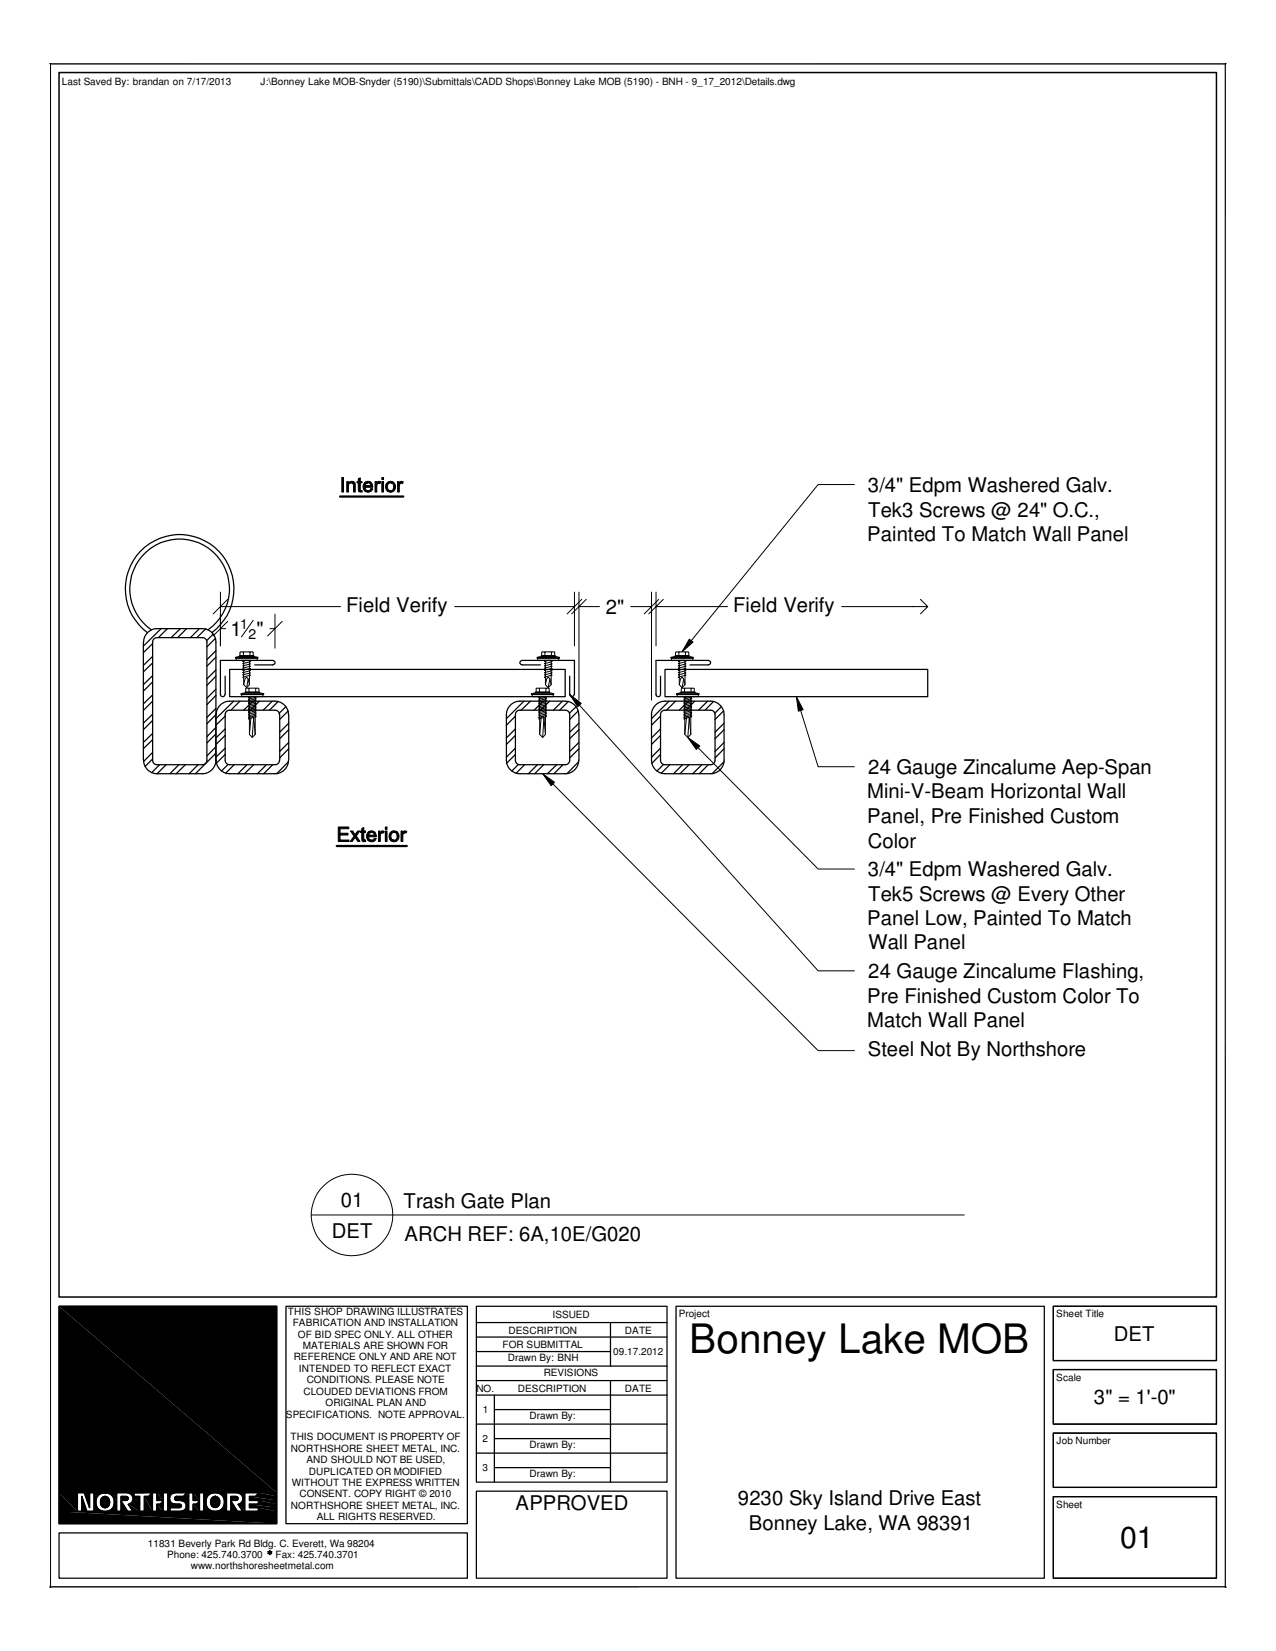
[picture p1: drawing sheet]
<svg xmlns="http://www.w3.org/2000/svg" width="216mm" height="279mm" viewBox="0 0 216 279" stroke-linecap="round" stroke-linejoin="round" font-family="sans-serif">
<g fill="none" stroke="#000" stroke-width=".17">
<path d="M37.3 100.2v9.1M37.3 102.7h20.3M38.5 101.4l-2.4 2.5M76.9 102.7h20.3M89.9 117.4h3.8v.2h-3.8zM90 117.6v.3h3.6v-.3M90.6 117.1h2.4v.1h-2.4zM90.7 117.2l-.8 .2M90.8 116.5h2M90.8 116.5l-.1 .6M91.2 116.5h.1M91.3 117.9h1v6.4l-.5 .5-.5-.5z"/>
<path d="M91.3 116.5v.6M91.8 117.9l-.7 .2h.2M92.3 117.9l.2 .1-1.4 .3 .2 .1M92.3 118.2h.2l-1.4 .4h.2M92.3 118.4l.2 .1-1.4 .3 .2 .1M92.3 118.7h.2l-1.4 .4h.2M92.3 119h.2l-1.4 .3 .2 .1M92.3 119.2l.2 .1-1.4 .3h.2M92.3 119.5h.2l-1.4 .3 .2 .1M92.3 119.7l.2 .1-1.4 .3h.2M92.3 120h.2l-1.4 .4h.2M92.3 116.5h.1"/>
<path d="M92.4 116.5v.6M92.5 116.5h-.1M92.8 116.5h.1M92.9 117.2l.8 .2M92.9 116.5v.6M97.2 100.2v9.1M98.4 101.4l-2.4 2.5M114.5 117.4h3.8v.2h-3.8zM114.6 117.6v.3h3.6v-.3M115.2 117.1h2.4v.1h-2.4zM115.2 117.2l-.7 .2M115.3 116.5v.6"/>
<path d="M115.4 116.5h2M115.4 116.5h-.1M115.7 116.5h.1M115.8 116.5v.6M115.9 117.9h1v6.4l-.5 .5-.5-.5zM115.9 116.5h.1M116.4 117.9l-.7 .2h.2M116.8 116.5h.1M116.9 117.9l.2 .1-1.4 .3 .2 .1M116.9 118.2h.2l-1.4 .4h.2M116.9 118.4l.2 .1-1.4 .3 .2 .1M116.9 118.7h.2l-1.4 .4h.2"/>
<path d="M116.9 119h.2l-1.4 .3 .2 .1M116.9 119.2l.2 .1-1.4 .3h.2M116.9 119.5h.2l-1.4 .3 .2 .1M116.9 119.7l.2 .1-1.4 .3h.2M116.9 120h.2l-1.4 .4h.2M116.9 116.5v.6M117 116.5h.1M117.4 116.5h.1M117.5 116.5v.6M117.5 117.2l.8 .2M91.3 124.3l.3-2.9 .2-.2 .2 .2 .3 2.9M92 121.4l-.2 3.4"/>
<path d="M92.3 120.2l.2 .1-1.4 .3 .2 .1M92.3 120.5h.2l-1.4 .4h.2M92.3 120.7l.2 .1-1.4 .4h.2M92.3 121h.2l-1.4 .4 .2 .1M92.3 121.2l.2 .1-1.4 .4h.2M115.9 124.3l.3-2.9 .2-.2 .2 .2 .3 2.9M116.6 121.4l-.2 3.4M116.9 120.2l.2 .1-1.4 .3 .2 .1M116.9 120.5h.2l-1.4 .4h.2M116.9 120.7l.2 .1-1.4 .4h.2M116.9 121h.2l-1.4 .4 .2 .1M116.9 121.2l.2 .1-1.4 .4h.2"/>
<path d="M52.7 205.6h110.5"/>
<circle cx="59.6" cy="205.6" r="6.9"/>
</g>
<g fill="none" stroke="#000" stroke-width=".21">
<path d="M24.3 108.7v20M24.3 108.7a2.28 2.28 0 0 1 2.3-2.3h7.6a2.28 2.28 0 0 1 2.3 2.3v20a2.28 2.28 0 0 1-2.3 2.2h-7.6M24.9 107.1a9.2 9.2 0 0 1-1.3-13.6 9.2 9.2 0 0 1 13.6 0 9.2 9.2 0 0 1-1.3 13.6M25.6 106.6a8.4 8.4 0 0 1-1.5-12.5 8.4 8.4 0 0 1 12.6 0 8.4 8.4 0 0 1-1.5 12.5M25.8 111.1l-1.5 1.5M25.8 114.3l-1.5 1.6M25.8 117.6l-1.5 1.5M25.8 108.9l-1.5 1.5M25.8 112.2l-1.5 1.5M25.8 115.4l-1.5 1.6M25.8 118.7l-1.5 1.5M26 108.1l.6-.2h7.6a.73 .73 0 0 1 .8 .8v20a.73 .73 0 0 1-.8 .7h-7.6a.73 .73 0 0 1-.8-.7v-20z"/>
<path d="M27.3 106.4l-3 2.9M28.3 106.4l-1.5 1.5M30.5 106.4l-1.5 1.5M31.6 106.4l-1.5 1.5M33.7 106.4l-1.5 1.5M34.8 106.4l-1.5 1.5M36.1 107.3l-1.1 1.1M36.4 108l-1.4 1.5M36.5 110.1l-1.5 1.5M36.5 113.4l-1.5 1.5M36.5 116.6l-1.5 1.6M36.5 119.9l-1.5 1.5"/>
<path d="M36.5 111.2l-1.5 1.5M36.5 114.4l-1.5 1.6M36.5 117.7l-1.5 1.6M39.5 118.7l-3 2.9M40.6 118.7l-1.5 1.5M42.8 118.7l-1.6 1.5M43.9 118.7l-1.6 1.5M46.1 118.7l-1.6 1.5M47.1 118.7l-1.5 1.5M48.4 119.6l-1.2 1.1M88.6 118.7l-2.9 2.9M89.7 118.7l-1.5 1.5"/>
<path d="M91.9 118.7l-1.5 1.5M93 118.7l-1.6 1.5M95.2 118.7l-1.6 1.5M96.2 118.7l-1.5 1.5M97.5 119.6l-1.1 1.1M110.7 119.5a2.24 2.24 0 0 1 1.8-.8h7.7a2.28 2.28 0 0 1 2.3 2.2v7.8a2.28 2.28 0 0 1-2.3 2.2h-7.7a2.28 2.28 0 0 1-2.3-2.2v-7.8l.1-.5zM113.2 118.7l-3 2.9M114.3 118.7l-1.5 1.5M116.5 118.7l-1.6 1.5M117.6 118.7l-1.6 1.5M119.7 118.7l-1.5 1.5M120.7 118.7l-1.4 1.5"/>
<path d="M122 119.6l-1.1 1.1M24.3 128.7a2.28 2.28 0 0 0 2.3 2.2M25.8 120.9l-1.5 1.5M25.8 124.1l-1.5 1.5M25.8 127.3l-1.5 1.6M25.8 121.9l-1.5 1.6M25.8 125.2l-1.5 1.5M25.8 128.4l-1.2 1.3M27 129.4l-1.3 1.4M28.1 129.4l-1.5 1.5M30.3 129.4l-1.6 1.5M31.4 129.4l-1.6 1.5"/>
<path d="M33.5 129.4l-1.5 1.5M36.5 123.1l-1.5 1.6M36.5 126.4l-1.5 1.5M36.5 120.9l-1.5 1.6M36.5 124.2l-1.5 1.5M36.5 127.5l-3.4 3.4M36.6 120.9a2.28 2.28 0 0 1 2.3-2.2h7.6a2.28 2.28 0 0 1 2.3 2.2M36.6 128.7a2.28 2.28 0 0 0 2.3 2.2h7.6a2.28 2.28 0 0 0 2.3-2.2M38.1 123.4l-1.6 1.5M38.1 126.6l-1.6 1.5M38.1 121.2l-1.6 1.5M38.1 124.5l-1.6 1.5"/>
<path d="M38.1 127.7l-1.5 1.5M38.6 129.4l-1.1 1.1M39.6 129.4l-1.4 1.5M41.8 129.4l-1.5 1.5M42.9 129.4l-1.5 1.5M45.1 129.4l-1.5 1.5M46.1 129.4l-1.5 1.5M47.3 120.9a.73 .73 0 0 0-.8-.7h-7.6a.73 .73 0 0 0-.8 .7v7.8a.73 .73 0 0 0 .8 .7h7.6a.73 .73 0 0 0 .8-.7M47.3 120.9v7.8M48.8 120.3l-1.5 1.5M48.8 128.9l-2 2M48.9 122.4l-1.6 1.5"/>
<path d="M48.9 125.6l-1.6 1.6M48.9 123.5l-1.6 1.5M48.9 126.7l-1.6 1.6M48.9 120.9v7.8M87.2 123.4l-1.5 1.5M87.2 126.6l-1.5 1.5M87.2 121.2l-1.5 1.5M87.2 124.5l-1.5 1.5M87.2 127.7l-1.5 1.5M87.4 120.4l.6-.2h7.6a.73 .73 0 0 1 .8 .7v7.8a.73 .73 0 0 1-.8 .7h-7.6a.73 .73 0 0 1-.8-.7v-7.8zM87.7 129.4l-1.1 1.1M88.8 129.4l-1.5 1.5"/>
<path d="M90.9 129.4l-1.5 1.5M92 129.4l-1.5 1.5M94.2 129.4l-1.6 1.5M95.2 129.4l-1.5 1.5M97.8 120.3l-1.4 1.5M97.9 120.9a2.28 2.28 0 0 0-2.3-2.2h-7.6a2.28 2.28 0 0 0-2.3 2.2v7.8a2.28 2.28 0 0 0 2.3 2.2h7.6a2.28 2.28 0 0 0 2.3-2.2M97.9 128.9l-2 2M98 122.4l-1.6 1.5M98 125.6l-1.6 1.6M98 123.5l-1.6 1.5M98 126.7l-1.6 1.6M98 120.9v7.8"/>
<path d="M111.8 123.4l-1.6 1.5M111.8 126.6l-1.6 1.5M111.8 121.2l-1.6 1.5M111.8 124.5l-1.6 1.5M111.8 127.7l-1.5 1.5M112 120.4l.5-.2h7.7a.73 .73 0 0 1 .8 .7v7.8a.73 .73 0 0 1-.8 .7h-7.7a.73 .73 0 0 1-.7-.7v-7.8zM112.3 129.4l-1.1 1.1M113.3 129.4l-1.4 1.5M115.5 129.4l-1.5 1.5M116.6 129.4l-1.5 1.5M118.7 129.4l-1.5 1.5M119.8 129.4l-1.5 1.5"/>
<path d="M122.4 120.3l-1.4 1.5M122.5 122.4l-1.5 1.5M122.5 125.6l-1.5 1.6M122.5 128.9l-2 2M122.5 123.5l-1.5 1.5M122.5 126.7l-1.5 1.6"/>
</g>
<g fill="#fff">
<path d="M58.2 100.5h18.1l-18.1 4.4z"/>
<path d="M58.2 104.9l18.1-4.4v4.4z"/>
</g>
<path d="M58.2 100.5h18.1v4.4h-18.1z" fill="none" stroke="#fff" stroke-width=".17"/>
<path d="M98 100.2v18.3M98 102.7h3.4M99.2 101.4l-2.5 2.5M106.7 102.7h3.5M110.2 100.2v18.3M111.5 101.4l-2.5 2.5" fill="none" stroke="#000" stroke-width=".17"/>
<g fill="#fff">
<path d="M102 100.8h4.1l-4.1 3.7z"/>
<path d="M102 104.5l4.1-3.7v3.7z"/>
</g>
<path d="M102 100.8h4.1v3.7h-4.1z" fill="none" stroke="#fff" stroke-width=".17"/>
<path d="M111 100.2v9.1M111 102.7h12.1M112.2 101.4l-2.4 2.5M142.4 102.7h14.6M155.7 101.4l1.3 1.3-1.3 1.2" fill="none" stroke="#000" stroke-width=".17"/>
<g fill="#fff">
<path d="M123.7 100.5h18.1l-18.1 4.4z"/>
<path d="M123.7 104.9l18.1-4.4v4.4z"/>
</g>
<path d="M123.7 100.5h18.1v4.4h-18.1z" fill="none" stroke="#fff" stroke-width=".17"/>
<path d="M58 80.8v2.5" fill="none" stroke="#000" stroke-width=".3"/>
<g fill="none" stroke="#000" stroke-width=".17">
<path d="M57.8 80.8h.3v2.5h-.3zM58.7 81.5h.2v.2l.2 .1-.1 .3v1.2h-.3zM58.9 81.7a.73 .73 0 0 1 1.1 0l-.9 .1zM59.4 81.7h.6l.1 1.6h-.3v-1.4zM60.6 81l.4-.1v.6h.3v.2h-.3v1.2l.1 .1-.4 .1-.1-1.4h-.2v-.2h.2zM60.7 83.1l.6-.1v.3l-.5-.1zM61.6 81.7h.7l-.4 .1-.1 .4 1.3 .1v.2h-1.3a.59 .59 0 0 0 .5 .6h-.6a1.03 1.03 0 0 1-.1-1.4zM61.7 83.1h.6l.3-.1 .1-.3h.4a.85 .85 0 0 1-1.4 .4zM61.7 81.7a.79 .79 0 0 1 .9-.2 .79 .79 0 0 1 .5 .8l-1.3-.1h1l-.1-.3-.3-.2zM63.5 81.5h.2v.2h.4l-.3 .3v1.3h-.3zM63.9 81.5h.5l-.1 .3-.6-.1zM64.6 81.5h.3v1.8h-.3z"/>
<path d="M64.6 80.8h.3v.4h-.3zM65.4 81.7a.8 .8 0 0 1 1.3 0h-.6a.69 .69 0 0 0-.6 .7 .69 .69 0 0 0 .6 .7h-.6a1.03 1.03 0 0 1-.1-1.4zM66.1 81.7h.6a.9 .9 0 0 1 0 1.3 .9 .9 0 0 1-1.2 .1h.6a.71 .71 0 0 0 .5-.7 .71 .71 0 0 0-.5-.7zM67.3 81.5h.2v.2h.4l-.3 .3v1.3h-.3zM67.7 81.5h.5l-.1 .3-.6-.1zM37.3 103.9v5.4M37.3 106.4h.9M40 111.4v.4h3.5v-.4M40.5 111h2.5v.1h-2.5zM40.6 110.4v.6M40.6 111.1l-.8 .2h3.8v.1h-3.8v-.1M40.7 110.3h2.1"/>
<path d="M40.7 110.4h-.1M40.8 117.4h3.8v.2h-3.8zM40.9 117.6v.3h3.6v-.3M41.1 110.4h.1M41.2 111.8h1v4.1l-.5 .5-.5-.5zM41.2 115.9l.2-1 .3-.3 .3 .3 .2 1M41.2 110.4v.6M41.5 117.1h2.4v.1h-2.4zM41.6 116.5v.6M41.6 117.2l-.8 .2M41.7 116.5h2M41.7 116.5h-.1"/>
<path d="M41.7 111.8l-.6 .1 .1 .1M42 114.9l-.3 1.5M42 116.5h.1M42.1 116.5v.6M42.2 117.9h1v6.4l-.5 .5-.5-.5zM42.2 111.9l.2 .1-1.3 .3 .1 .1M42.2 112.3l.2 .1-1.3 .3h.1M42.2 112.7h.2l-1.3 .4h.1M42.2 113.1h.2l-1.3 .4h.1M42.2 113.5h.2l-1.3 .3 .1 .1M42.2 113.8l.2 .1-1.3 .3 .1 .1M42.2 114.2l.2 .1-1.3 .3 .1 .1"/>
<path d="M42.2 116.5h.1M42.2 110.4h.1M42.3 110.4v.6M42.4 110.4h-.1M42.7 117.9l-.7 .2h.2M42.8 110.4h.1M42.8 110.4v.6M42.9 111.1l.7 .2M43.2 117.9l.1 .1-1.3 .3 .2 .1M43.2 118.2h.1l-1.3 .4h.2M43.2 118.4l.1 .1-1.3 .3 .2 .1M43.2 118.7h.1l-1.3 .4h.2"/>
<path d="M43.2 119h.1l-1.3 .3 .2 .1M43.2 119.2l.1 .1-1.3 .3h.2M43.2 119.5h.1l-1.3 .3 .2 .1M43.2 119.7l.1 .1-1.3 .3h.2M43.2 120h.1l-1.3 .4h.2M43.2 116.5h.1M43.3 116.5v.6M43.3 116.5h.1M43.7 116.5h.1M43.8 116.5v.6M43.9 117.2l.7 .2M45.7 106.4h.8"/>
<path d="M46.5 103.9v5.8M91 111.4v.4h3.5v-.4M91.6 111h2.4v.1h-2.4zM91.7 110.4v.6M91.7 111.1l-.8 .2h3.8v.1h-3.8v-.1M91.7 110.3h2.1M91.7 110.4h.1M92.1 110.4h.1M92.2 110.4v.6M92.3 111.8h1v4.1l-.5 .5-.5-.5zM92.3 115.9l.2-1 .3-.3 .2 .3 .3 1M92.3 110.4h-.1"/>
<path d="M92.8 111.8l-.7 .1 .2 .1M93 114.9l-.2 1.5M93.3 111.9l.1 .1-1.3 .3 .2 .1M93.3 112.3l.1 .1-1.3 .3h.2M93.3 112.7h.1l-1.3 .4h.2M93.3 113.1h.1l-1.3 .4h.2M93.3 113.5h.1l-1.3 .3 .2 .1M93.3 113.8l.1 .1-1.3 .3 .2 .1M93.3 114.2l.1 .1-1.3 .3 .2 .1M93.3 110.4v.6M93.4 110.4h-.1M93.8 110.4l.1 .6"/>
<path d="M93.9 111.1l.8 .2M113.6 111.4v.4h3.6v-.4M114.2 111h2.4v.1h-2.4zM114.3 110.4v.6M114.3 111.1l-.8 .2h3.8v.1h-3.8v-.1M114.4 110.3h2.1M114.4 110.4h-.1M114.8 110.4l.1 .6M114.9 111.8h1v4.1l-.5 .5-.5-.5zM114.9 115.9l.2-1 .3-.3 .3 .3 .2 1M114.9 110.4h.1M115.4 111.8l-.6 .1 .1 .1"/>
<path d="M115.7 114.9l-.3 1.5M115.9 111.9l.2 .1-1.3 .3 .1 .1M115.9 112.3l.2 .1-1.3 .3h.1M115.9 112.7h.2l-1.3 .4h.1M115.9 113.1h.2l-1.3 .4h.1M115.9 113.5h.2l-1.3 .3 .1 .1M115.9 113.8l.2 .1-1.3 .3 .1 .1M115.9 114.2l.2 .1-1.3 .3 .1 .1M115.9 110.4h.1M116 110.4v.6M116.5 110.4h.1M116.5 111.1l.8 .2"/>
<path d="M116.5 110.4v.6M42.2 124.3l.3-2.9 .2-.2 .2 .2 .3 2.9M42.9 121.4l-.2 3.4M43.2 120.2l.1 .1-1.3 .3 .2 .1M43.2 120.5h.1l-1.3 .4h.2M43.2 120.7l.1 .1-1.3 .4h.2M43.2 121h.1l-1.3 .4 .2 .1M43.2 121.2l.1 .1-1.3 .4h.2M57.2 140h1.8v.3h-1.5v.7h1.4v.3h-1.4v.9h1.6v.2h-1.9zM65.2 140h.3v.3h-.3zM59.3 140.6h.4l1.2 1.8h-.4zM59.9 141.5l.2 .2-.5 .7h-.3z"/>
<path d="M60.5 140.6h.4l-.6 .9-.2-.2zM61.2 140.2l.4-.2v.6h.2v.3h-.2v1.2l.1 .1h-.4l-.1-1.3h-.2v-.3h.2zM61.3 142.2h.5l.1 .2h-.5zM62.3 142.2l.9-.1 .1-.2h.4a.85 .85 0 0 1-1.4 .3zM62.3 140.8h.6l-.4 .2-.1 .4h1.3v.2h-1.3l.1 .5 .4 .1h-.6a1.09 1.09 0 0 1 0-1.4zM62.3 140.8a.81 .81 0 0 1 .9-.1 .81 .81 0 0 1 .5 .7h-1.3h1l-.2-.4-.3-.2zM64.1 140.6h.2v.3h.4l-.3 .2-.1 1.3h-.2zM64.5 140.7l.2-.1 .3 .1-.1 .3-.6-.1zM65.2 140.6h.3v1.8h-.3zM66 140.9a.8 .8 0 0 1 1.3-.1h-.6a.69 .69 0 0 0-.6 .7 .69 .69 0 0 0 .6 .7h-.6a1.1 1.1 0 0 1-.1-1.3zM66.7 140.8h.6a.92 .92 0 0 1 0 1.3 .92 .92 0 0 1-1.2 .1h.6a.71 .71 0 0 0 .5-.7 .71 .71 0 0 0-.5-.7zM67.9 140.6h.2v.3h.4l-.3 .2v1.3h-.3z"/>
<path d="M68.3 140.7l.2-.1 .3 .1-.1 .3-.6-.1z"/>
</g>
<g fill="#000">
<path d="M59.9 141.5l.2 .2-.5 .7h-.3z"/>
<path d="M58.7 81.5h.2v.2l.2 .1-.1 .3v1.2h-.3z" fill-rule="evenodd"/>
<path d="M58.9 81.7a.73 .73 0 0 1 1.1 0l-.9 .1z" fill-rule="evenodd"/>
<path d="M59.4 81.7h.6l.1 1.6h-.3v-1.4z" fill-rule="evenodd"/>
<path d="M60.6 81l.4-.1v.6h.3v.2h-.3v1.2l.1 .1-.4 .1-.1-1.4h-.2v-.2h.2z" fill-rule="evenodd"/>
<path d="M60.7 83.1l.6-.1v.3l-.5-.1z" fill-rule="evenodd"/>
<path d="M61.6 81.7h.7l-.4 .1-.1 .4 1.3 .1v.2h-1.3a.59 .59 0 0 0 .5 .6h-.6a1.03 1.03 0 0 1-.1-1.4z" fill-rule="evenodd"/>
<path d="M61.7 81.7a.79 .79 0 0 1 .9-.2 .79 .79 0 0 1 .5 .8l-1.3-.1h1l-.1-.3-.3-.2z" fill-rule="evenodd"/>
<path d="M61.7 83.1h.6l.3-.1 .1-.3h.4a.85 .85 0 0 1-1.4 .4z" fill-rule="evenodd"/>
<path d="M63.5 81.5h.2v.2h.4l-.3 .3v1.3h-.3z" fill-rule="evenodd"/>
<path d="M63.9 81.5h.5l-.1 .3-.6-.1z" fill-rule="evenodd"/>
<path d="M64.6 81.5h.3v1.8h-.3z" fill-rule="evenodd"/>
<path d="M64.6 80.8h.3v.4h-.3z" fill-rule="evenodd"/>
<path d="M65.4 81.7a.8 .8 0 0 1 1.3 0h-.6a.69 .69 0 0 0-.6 .7 .69 .69 0 0 0 .6 .7h-.6a1.03 1.03 0 0 1-.1-1.4z" fill-rule="evenodd"/>
<path d="M66.1 81.7h.6a.9 .9 0 0 1 0 1.3 .9 .9 0 0 1-1.2 .1h.6a.71 .71 0 0 0 .5-.7 .71 .71 0 0 0-.5-.7z" fill-rule="evenodd"/>
<path d="M67.3 81.5h.2v.2h.4l-.3 .3v1.3h-.3z" fill-rule="evenodd"/>
<path d="M67.7 81.5h.5l-.1 .3-.6-.1z" fill-rule="evenodd"/>
<path d="M57.2 140h1.8v.3h-1.5v.7h1.4v.3h-1.4v.9h1.6v.2h-1.9z" fill-rule="evenodd"/>
<path d="M59.3 140.6h.4l1.2 1.8h-.4z" fill-rule="evenodd"/>
<path d="M60.5 140.6h.4l-.6 .9-.2-.2z" fill-rule="evenodd"/>
<path d="M61.2 140.2l.4-.2v.6h.2v.3h-.2v1.2l.1 .1h-.4l-.1-1.3h-.2v-.3h.2z" fill-rule="evenodd"/>
<path d="M61.3 142.2h.5l.1 .2h-.5z" fill-rule="evenodd"/>
<path d="M62.3 140.8h.6l-.4 .2-.1 .4h1.3v.2h-1.3l.1 .5 .4 .1h-.6a1.09 1.09 0 0 1 0-1.4z" fill-rule="evenodd"/>
<path d="M62.3 140.8a.81 .81 0 0 1 .9-.1 .81 .81 0 0 1 .5 .7h-1.3h1l-.2-.4-.3-.2z" fill-rule="evenodd"/>
<path d="M62.3 142.2l.9-.1 .1-.2h.4a.85 .85 0 0 1-1.4 .3z" fill-rule="evenodd"/>
<path d="M64.1 140.6h.2v.3h.4l-.3 .2-.1 1.3h-.2z" fill-rule="evenodd"/>
<path d="M64.5 140.7l.2-.1 .3 .1-.1 .3-.6-.1z" fill-rule="evenodd"/>
<path d="M65.2 140.6h.3v1.8h-.3z" fill-rule="evenodd"/>
<path d="M65.2 140h.3v.3h-.3z" fill-rule="evenodd"/>
<path d="M66 140.9a.8 .8 0 0 1 1.3-.1h-.6a.69 .69 0 0 0-.6 .7 .69 .69 0 0 0 .6 .7h-.6a1.1 1.1 0 0 1-.1-1.3z" fill-rule="evenodd"/>
<path d="M66.7 140.8h.6a.92 .92 0 0 1 0 1.3 .92 .92 0 0 1-1.2 .1h.6a.71 .71 0 0 0 .5-.7 .71 .71 0 0 0-.5-.7z" fill-rule="evenodd"/>
<path d="M67.9 140.6h.2v.3h.4l-.3 .2v1.3h-.3z" fill-rule="evenodd"/>
<path d="M68.3 140.7l.2-.1 .3 .1-.1 .3-.6-.1z" fill-rule="evenodd"/>
</g>
<path d="M57.5 84h10.7M57 143.2h11.8" fill="none" stroke="#000" stroke-width=".38"/>
<path d="M38.1 114.4v3.1M38.9 113.3h56.7v4.6h-56.7zM43.1 112.5h3l.4-.2v-.3l-.4-.2h-8.8v5.7a.38 .38 0 0 0 .4 .4 .38 .38 0 0 0 .4-.4M91.4 112.5h-3.1l-.3-.2v-.3l.3-.2h8.9v5.7M96.4 114.4v3.1l.2 .4h.3l.3-.4M112.5 113.3h44.5v4.6h-44.5zM116.8 112.5h3l.4-.2v-.3l-.4-.2h-8.8v5.7a.38 .38 0 0 0 .4 .4 .38 .38 0 0 0 .4-.4v-3.1" fill="none" stroke="#000" stroke-width=".21"/>
<g fill="#fff">
<path d="M38.8 104.1h6.3l-6.3 4.6z"/>
<path d="M38.8 108.7l6.3-4.6v4.6z"/>
</g>
<path d="M38.8 104.1h6.3v4.6h-6.3z" fill="none" stroke="#fff" stroke-width=".17"/>
<g fill="none" stroke="#000" stroke-width=".17">
<path d="M8.5 10.8h198.9M8.5 10.8v128.9M8.5 10.8v257.8M8.6 10.8v257.8h-.1M107.9 10.7l-99.4 .1M157.6 10.7h49.8M207.4 10.8l-.1 257.8M207.4 10.8h-.1v257.8h.1M207.4 10.8v128.9M144.6 82h-6.2l-21.4 26.4M38.5 105.2l-2.4 2.4M42.8 105l-1.9 2.8"/>
<path d="M47.8 105.2l-2.5 2.4M96.4 117.5l1.9 1.5-.6 .6zM98 119.3l40.4 45h6.2M116.6 108.2l.7 .5-1.9 1.6zM134.7 117.9l1.2 2.2-.8 .3zM91.8 130.9l2 1.5-.5 .6zM93.6 132.7l44.8 45.1h6.2M116.4 124.8l2 1.4-.6 .6zM118.1 126.5l20.3 20.6h6.2M135.5 120.2l2.9 9.6h6.2M207.4 204.1v64.5M10 221.1h36.8v31.5h-36.8z"/>
<path d="M10 252.6h3.1v3.2h-3.1zM10 255.8h7.7zM10 255.8h36.8v2.1h-36.8zM10 255.8h7.7M13.8 253.3h.1M13.8 253.3l.9 2.5h-.9zM14.3 252.6h.9v2.5zM15.2 255.1h.1M15.9 252.6h3.8zM15.9 252.6h1.8zM15.9 252.7h1.4l-.3 .1zM15.9 252.8h1.1l-.2 .1h-.9z"/>
<path d="M15.9 252.9h.9l-.3 .3h-.6zM15.9 253.2h.6l-.2 .2h-.4zM15.9 253.4h.4v.3h-.4zM15.9 253.7h.4l-.1 .4h-.3zM15.9 254.1h.3v.2h-.3zM15.9 254.3h.3l.1 .4h-.4zM15.9 254.7h.4v.3h-.4zM15.9 255h.4l.2 .2h-.6zM15.9 255.2h.6l.3 .3h-.9zM15.9 255.5h.9l.2 .2h-1.1zM15.9 255.7h1.4zM15.9 255.7l1.5 .1z"/>
<path d="M15.9 252.6h3.8M17 253.8h1.5v.3h-1.5zM17 254.1h1.5v.2h-1.5zM17 254.3h1.5v.3h-1.5zM17 254.6h1.5l-.1 .2h-1.3zM17.1 253.6h1.3l.1 .2h-1.5zM17.1 254.8h1.3l-.2 .2h-.9zM17.3 253.4l.2-.1h.5l.2 .1zM17.3 253.4h.9l.2 .2h-1.3zM17.3 255h.9l-.2 .1h-.5zM17.5 253.3h.5zM17.5 255.1h.5z"/>
<path d="M17.7 255.1h.1zM17.8 253.2h.1M17.9 252.6l1.8 .1zM17.9 255.8h28.9zM17.9 255.8h28.9M18.1 255.8l1.6-.1zM18.2 252.7l1.5 .1zM18.2 255.7h1.5zM18.5 252.8h1.2v.1h-.9zM18.5 255.7l.3-.2h.9v.2zM18.8 252.9h.9v.3h-.7zM18.8 255.5l.2-.3h.7v.3z"/>
<path d="M19 253.2h.7v.2h-.5zM19.2 253.4h.5v.3h-.4zM19.2 255h.5v.2h-.7zM19.3 253.7h.4v.4h-.4zM19.3 254.7h.4v.3h-.5zM19.3 254.1h.4v.2h-.4zM19.3 254.3h.4v.4h-.4zM20.5 253.2l1 .1zM20.5 253.3h1l.2 .1h-1.2zM20.5 253.4h1.2v.2h-1.2zM20.5 253.6h1.2v.1h-1.2zM20.5 253.7h1.2l-.2 .2h-1z"/>
<path d="M20.5 253.9h1zM20.5 254h.1M20.5 254l1.1 1.8h-1.1zM21.5 252.6h1.1zM21.7 254.6l1.9-.1zM21.7 254.6h1.9v1.2h-1.1zM21.8 252.6h.8v.2h-.5zM22 254.5l.2-.2h1.4v.2zM22.1 252.8h.5v.1h-.3zM22.2 254.3l.2-.1h1.2v.1zM22.3 252.9h.3v.3h-.2zM22.4 253.2h.2z"/>
<path d="M22.5 253.2h1.1v.2h-1.1zM22.5 253.9h1.1v.3h-1.2zM22.5 253.4h1.1v.3h-1.1zM22.5 253.7h1.1v.2h-1.1zM24.4 253.2h1.4v2.6h-1.4zM25.7 252.6l.1 .6h-.6zM26.5 252.6h1.1v1.3h-1.1zM26.5 254.6h1.1v1.2h-1.1zM27.6 254h.1M27.6 254v.6h-.5zM28.4 252.6h1.2zM28.4 252.6h.9l-.3 .2h-.6z"/>
<path d="M28.4 252.8h.6l-.2 .2h-.4zM28.4 253h.4l-.1 .2h-.3zM28.4 253.2h.3v.3h-.3zM28.4 253.5h.3v.2h-.3zM28.4 253.7h.3v.2h-.3zM28.4 253.9h.3l.1 .3h-.4zM28.4 254.2h.4l.2 .2h-.6zM28.4 254.4h.6l.3 .1h-.9zM28.4 254.5l1.2 .1zM28.4 254.6h2.2zM28.4 254.6h2.2l.1 .1h-2.3zM28.4 254.7h2.3v.1h-2.3z"/>
<path d="M28.4 254.8h2.3v.2h-2.3zM28.4 255h2.3l-.1 .1h-2.2zM28.4 255.1h2.2zM28.4 255.1h.3v.7h-.3zM28.4 254.6h2.2M28.4 254.7h2.3M28.4 254.8h2.3M28.4 254.9h2.3M28.4 255h2.3M28.4 255.1h2.2M29.5 253.5h2.4v.2h-2.4zM29.5 253.7h2.4v.1h-2.3z"/>
<path d="M29.5 253.4h2.4M29.5 253.6h2.4M29.5 253.7h2.4M29.6 253.3l2.3-.1v.1zM29.6 253.3h2.3v.2h-2.4zM29.6 253.8h2.3v.1zM29.6 253.3h2.3M29.6 253.9h2.3M30.6 253.9l1.3 .1zM30.6 255.8l1.3-.1zM30.9 254h1v.1h-.7zM30.9 255.7l.3-.1h.7v.1z"/>
<path d="M31.2 254.1h.7v.2h-.5zM31.4 254.3h.5v.3h-.4zM31.4 255.4h.5v.2h-.7zM31.5 254.8h.2M31.5 254.9h.2M31.5 254.6h.4v.2h-.3zM31.5 255.1h.4v.3h-.5zM31.5 254.7h.2M31.6 252.6h.3v.6h-.8zM31.6 254.8h.3zM31.6 254.8h.3v.3h-.4zM32.7 252.6h1v1.3h-1z"/>
<path d="M32.7 254.6h1v1.2h-1zM33.7 254h.1M33.7 254v.6h-.4zM34.5 252.6h1.8zM34.5 252.6h1.4l-.3 .2h-1.1zM34.5 252.8h1.1l-.2 .1h-.9zM34.5 252.9h.9l-.3 .3h-.6zM34.5 253.2h.6l-.1 .2h-.5zM34.5 253.4h.5l-.1 .3h-.4zM34.5 253.7h.4l-.1 .3h-.3zM34.5 254h.3v.3h-.3zM34.5 254.3h.3l.1 .3h-.4z"/>
<path d="M34.5 254.6h.4l.1 .3h-.5zM34.5 254.9h.5l.1 .3h-.6zM34.5 255.2h.6l.3 .2h-.9zM34.5 255.4h.9l.2 .2h-1.1zM34.5 255.6h1.1l.3 .1h-1.4zM34.5 255.7l1.8 .1zM35.6 254h1.6v.3h-1.6zM35.6 254.3h1.6v.3h-1.5zM35.7 253.8h1.5v.2h-1.6zM35.7 254.6h1.5l-.2 .2h-1.2zM35.8 253.6h1.2l.2 .2h-1.5zM35.8 254.8h1.2l-.1 .2h-1z"/>
<path d="M35.9 253.4l.3-.1h.5l.2 .1zM35.9 253.4h1l.1 .2h-1.2zM35.9 255h1l-.2 .1zM36.2 253.3h.5zM36.2 255.1h.3zM36.2 255.1h.5zM36.3 253.2h.2zM36.5 252.6h1.8zM36.5 255.8l1.8-.1zM36.9 252.6h1.4v.2h-1.1zM36.9 255.7l.3-.1h1.1v.1zM37.2 252.8h1.1v.1h-.9z"/>
<path d="M37.2 255.6l.2-.2h.9v.2zM37.4 252.9h.9v.3h-.6zM37.4 255.4l.3-.2h.6v.2zM37.7 253.2h.6v.2h-.5zM37.8 253.4h.5v.3h-.4zM37.8 254.9h.5v.3h-.6zM37.9 253.7h.4v.3h-.3zM37.9 254.6h.4v.3h-.5zM38 254h.3v.3h-.3zM38 254.3h.3v.3h-.4zM39.1 253.2l1 .1zM39.1 253.3h1l.2 .1h-1.2z"/>
<path d="M39.1 253.4h1.2v.2h-1.2zM39.1 253.6h1.2v.1h-1.2zM39.1 253.7h1.2l-.2 .2h-1zM39.1 253.9h1zM39.1 254h.1M39.1 254l1.1 1.8h-1.1zM40.1 252.6h1.3zM40.3 254.6l1.1-.1zM40.3 254.6h1.1v1.2h-.3zM40.4 252.6h1v.2h-.8zM40.6 254.5l.2-.2h.6v.2zM40.6 252.8h.8v.1h-.5z"/>
<path d="M40.8 254.3l.2-.1h.4v.1zM40.9 252.9h.5v.3h-.4zM41 253.2h.4v.2h-.3zM41.1 253.9h.3v.3h-.4zM41.1 253.4h.3v.3h-.3zM41.1 253.7h.3v.2h-.3zM42.2 253.2h4.6v.7h-4.6zM42.2 254.6h4.6v.5h-4.6zM43.7 253.9h3.1v.7h-3.1zM43.7 255.1h3.1v.7h-3.1zM43.8 252.6h3v.6h-3.5zM8.5 268.6v-.1h198.9v.1"/>
<path d="M8.5 268.6h198.9M8.5 268.6h99.4M45.3 262.9l.4-.1-.3 .2zM45.3 262.6l.4 .1zM45.6 262.8l.2-.2h.2l-.3 .2h.3l-.1 .2zM45.6 262.4h.1v.3zM45.6 262.8l.1 .3h-.1z"/>
</g>
<g fill="#000">
<path d="M96.4 117.5l1.9 1.5-.6 .6zM116.6 108.2l.7 .5-1.9 1.6zM91.8 130.9l2 1.5-.5 .6zM116.4 124.8l2 1.4-.6 .6zM134.7 117.9l1.2 2.2-.8 .3zM10 221.1l36.8 31.5h-36.8zM10 252.6l3.1 3.2h-3.1zM10 255.8l36.8 2.1h-36.8zM10 252.6h3.1v3.2zM13.8 253.3l.9 2.5h-.9zM13.8 253.3l.9 2.5zM14.3 252.6l.9 2.5z"/>
<path d="M14.3 252.6h.9v2.5zM15.9 252.6l1.4 .1zM15.9 252.7l1.1 .1zM15.9 252.8l.9 .1h-.9zM15.9 252.9l.6 .3h-.6zM15.9 253.2l.4 .2h-.4zM15.9 253.4l.4 .3h-.4zM15.9 253.7l.3 .4h-.3zM15.9 254.1l.3 .2h-.3zM15.9 254.3l.4 .4h-.4zM15.9 254.7l.4 .3h-.4zM15.9 255l.6 .2h-.6z"/>
<path d="M15.9 255.2l.9 .3h-.9zM15.9 255.5l1.1 .2h-1.1zM15.9 255.7h1.4zM15.9 255.7l1.5 .1zM15.9 253.7h.4l-.1 .4zM15.9 254.1h.3v.2zM15.9 253.4h.4v.3zM15.9 254.3h.3l.1 .4zM15.9 253.2h.6l-.2 .2zM15.9 254.7h.4v.3zM15.9 252.9h.9l-.3 .3zM15.9 255h.4l.2 .2z"/>
<path d="M15.9 252.8h1.1l-.2 .1zM15.9 255.2h.6l.3 .3zM15.9 252.7h1.4l-.3 .1zM17.1 253.6l1.4 .2h-1.5zM17 253.8l1.5 .3h-1.5zM17 254.1l1.5 .2h-1.5zM17 254.3l1.5 .3h-1.5zM15.9 255.5h.9l.2 .2zM17.3 253.4l1.1 .2h-1.3zM17 254.6l1.4 .2h-1.3zM15.9 252.6h1.8zM17.3 253.4l.2-.1 .7 .1z"/>
<path d="M17.1 254.8l1.1 .2h-.9zM17.5 253.3h.5zM17.3 255l.7 .1h-.5zM17.7 255.1h.1zM17.5 255.1h.3zM17.5 255.1h.5zM17.8 253.2l.2 .1zM17.3 255h.9l-.2 .1zM18.1 255.8h1.6zM17.9 252.6l1.8 .1zM17.5 253.3h.5l.2 .1zM17.1 254.8h1.3l-.2 .2z"/>
<path d="M18.2 255.7h.3h1.2zM17.3 253.4h.9l.2 .2zM17 254.6h1.5l-.1 .2zM17.1 253.6h1.3l.1 .2zM17 254.3h1.5v.3zM18.2 252.7l1.5 .1zM17 253.8h1.5v.3zM17 254.1h1.5v.2zM18.5 255.7l.3-.2 .9 .2zM18.5 252.8l1.2 .1h-.9zM18.8 255.5l.2-.3 .7 .3zM18.8 252.9l.9 .3h-.7z"/>
<path d="M19.2 255l.5 .2h-.7zM19 253.2l.7 .2h-.5zM19.3 254.7l.4 .3h-.5zM19.2 253.4l.5 .3h-.4zM19.3 254.3l.4 .4h-.4zM19.3 253.7l.4 .4h-.4zM19.3 254.1l.4 .2h-.4zM18.5 252.8h1.2v.1zM18.8 252.9h.9v.3zM19 253.2h.7v.2zM19.2 253.4h.5v.3zM19.3 253.7h.4v.4z"/>
<path d="M19.3 254.1h.4v.2zM19.3 254.3h.4v.4zM19.3 254.7h.4v.3zM19.2 255h.5v.2zM19 255.2h.7v.3zM18.8 255.5h.9v.2zM18.5 255.7h1.2zM18.2 255.7l1.5 .1zM20.5 253.2l1 .1zM20.5 253.3l1.2 .1h-1.2zM20.5 253.4l1.2 .2h-1.2zM20.5 253.6l1.2 .1h-1.2z"/>
<path d="M20.5 253.7l1 .2h-1zM20.5 253.9h.9zM20.5 254l1.1 1.8h-1.1zM20.5 253.9h1zM20.5 253.7h1.2l-.2 .2zM20.5 254l1.1 1.8zM20.5 253.3h1l.2 .1zM20.5 253.6h1.2v.1zM20.5 253.4h1.2v.2zM21.7 254.6l.3-.1 1.6 .1zM21.5 252.6h1.1zM22 254.5l.2-.2 1.4 .2z"/>
<path d="M21.8 252.6l.8 .2h-.5zM22.2 254.3l.2-.1 1.2 .1zM22.1 252.8l.5 .1h-.3zM22.5 253.9l1.1 .3h-1.2zM22.3 252.9l.3 .3h-.2zM22.4 253.2h.2zM22.5 253.7l1.1 .2h-1.1zM22.5 253.2l1.1 .2h-1.1zM22.5 253.4l1.1 .3h-1.1zM21.7 254.6l1.9 1.2h-1.1zM21.8 252.6h.8v.2zM22.1 252.8h.5v.1z"/>
<path d="M22.3 252.9h.3v.3zM22.5 253.2h1.1v.2zM22.5 253.4h1.1v.3zM22.5 253.7h1.1v.2zM22.5 253.9h1.1v.3zM22.4 254.2h1.2v.1zM22.2 254.3h1.4v.2zM22 254.5l1.6 .1zM21.7 254.6h1.9v1.2zM24.4 253.2l1.4 2.6h-1.4zM25.7 252.6l.1 .6h-.6zM25.7 252.6l.1 .6z"/>
<path d="M24.4 253.2h1.4v2.6zM26.5 252.6l1.1 1.3h-1.1zM26.5 254.6l1.1 1.2h-1.1zM27.6 254v.6h-.5zM26.5 252.6h1.1v1.3zM26.5 254.6h1.1v1.2zM28.4 252.6h.9zM28.4 252.6l.6 .2h-.6zM28.4 252.8l.4 .2h-.4zM28.4 253l.3 .2h-.3zM28.4 253.2l.3 .3h-.3zM28.4 253.5l.3 .2h-.3z"/>
<path d="M28.4 253.7l.3 .2h-.3zM28.4 253.9l.4 .3h-.4zM28.4 254.2l.6 .2h-.6zM28.4 254.4l.9 .1h-.9zM28.4 254.5l1.2 .1zM28.4 255.1l.3 .7h-.3zM28.4 253.2h.3v.3zM28.4 253.5h.3v.2zM28.4 253h.4l-.1 .2zM28.4 253.7h.3v.2zM28.4 255.1h.3v.7zM28.4 252.8h.6l-.2 .2z"/>
<path d="M28.4 253.9h.3l.1 .3zM28.4 252.6h.9l-.3 .2zM28.4 254.2h.4l.2 .2zM28.4 252.6h1.2zM28.4 254.4h.6l.3 .1zM30.6 255.8h1.3zM30.6 253.9l1.3 .1zM30.9 255.7l.3-.1 .7 .1zM31.6 252.6l.3 .6h-.8zM30.9 254l1 .1h-.7zM31.4 255.4l.5 .2h-.7zM31.2 254.1l.7 .2h-.5z"/>
<path d="M31.5 255.1l.4 .3h-.5zM31.4 254.3l.5 .3h-.4zM31.6 254.8l.3 .3h-.4zM31.5 254.6l.4 .2h-.3zM31.6 254.8h.3zM31.6 252.6h.3v.6zM30.9 254h1v.1zM31.2 254.1h.7v.2zM31.4 254.3h.5v.3zM31.5 254.6h.4v.2zM31.6 254.8h.3v.3zM31.5 255.1h.4v.3z"/>
<path d="M31.4 255.4h.5v.2zM31.2 255.6h.7v.1zM30.9 255.7l1 .1zM32.7 252.6l1 1.3h-1zM32.7 254.6l1 1.2h-1zM33.7 254v.6h-.4zM32.7 252.6h1v1.3zM32.7 254.6h1v1.2zM34.5 252.6h1.4zM34.5 252.6l1.1 .2h-1.1zM34.5 252.8l.9 .1h-.9zM34.5 252.9l.6 .3h-.6z"/>
<path d="M34.5 253.2l.5 .2h-.5zM34.5 253.4l.4 .3h-.4zM34.5 253.7l.3 .3h-.3zM34.5 254l.3 .3h-.3zM34.5 254.3l.4 .3h-.4zM34.5 254.6l.5 .3h-.5zM34.5 254.9l.6 .3h-.6zM34.5 255.2l.9 .2h-.9zM34.5 255.4l1.1 .2h-1.1zM34.5 255.6l1.4 .1h-1.4zM34.5 255.7l1.8 .1zM34.5 253.7h.4l-.1 .3z"/>
<path d="M34.5 254h.3v.3zM34.5 253.4h.5l-.1 .3zM34.5 254.3h.3l.1 .3zM34.5 253.2h.6l-.1 .2zM34.5 254.6h.4l.1 .3zM34.5 252.9h.9l-.3 .3zM34.5 254.9h.5l.1 .3zM34.5 252.8h1.1l-.2 .1zM34.5 255.2h.6l.3 .2zM34.5 252.6h1.4l-.3 .2zM35.7 253.8l1.5 .2h-1.6zM35.6 254l1.6 .3h-1.6z"/>
<path d="M34.5 255.4h.9l.2 .2zM35.8 253.6l1.4 .2h-1.5zM35.6 254.3l1.6 .3h-1.5zM35.9 253.4l1.1 .2h-1.2zM35.7 254.6l1.3 .2h-1.2zM34.5 252.6h1.8zM35.9 253.4l.3-.1 .7 .1zM35.8 254.8l1.1 .2h-1zM34.5 255.6h1.1l.3 .1zM36.2 253.3h.5zM35.9 255l.8 .1zM36.2 255.1h.3z"/>
<path d="M36.2 255.1h.5zM36.3 255.1h.2zM36.3 253.2h.2zM36.5 255.8h1.8zM36.3 253.2l.4 .1zM35.9 255h1l-.2 .1zM36.5 252.6h1.8zM36.2 253.3h.5l.2 .1zM35.8 254.8h1.2l-.1 .2zM36.9 255.7l.3-.1 1.1 .1zM35.9 253.4h1l.1 .2zM35.7 254.6h1.5l-.2 .2z"/>
<path d="M36.9 252.6l1.4 .2h-1.1zM35.8 253.6h1.2l.2 .2zM35.7 253.8h1.5v.2zM35.6 254h1.6v.3zM35.6 254.3h1.6v.3zM37.2 255.6l.2-.2 .9 .2zM37.2 252.8l1.1 .1h-.9zM37.4 255.4l.3-.2 .6 .2zM37.4 252.9l.9 .3h-.6zM37.8 254.9l.5 .3h-.6zM37.7 253.2l.6 .2h-.5zM37.9 254.6l.4 .3h-.5z"/>
<path d="M37.8 253.4l.5 .3h-.4zM38 254.3l.3 .3h-.4zM37.9 253.7l.4 .3h-.3zM38 254l.3 .3h-.3zM36.9 252.6h1.4v.2zM37.2 252.8h1.1v.1zM37.4 252.9h.9v.3zM37.7 253.2h.6v.2zM37.8 253.4h.5v.3zM37.9 253.7h.4v.3zM38 254h.3v.3zM38 254.3h.3v.3z"/>
<path d="M37.9 254.6h.4v.3zM37.8 254.9h.5v.3zM37.7 255.2h.6v.2zM37.4 255.4h.9v.2zM37.2 255.6h1.1v.1zM36.9 255.7l1.4 .1zM39.1 253.2l1 .1zM39.1 253.3l1.2 .1h-1.2zM39.1 253.4l1.2 .2h-1.2zM39.1 253.6l1.2 .1h-1.2zM39.1 253.7l1 .2h-1zM39.1 253.9h.9z"/>
<path d="M39.1 254l1.1 1.8h-1.1zM39.1 253.9h1zM39.1 253.7h1.2l-.2 .2zM39.1 254l1.1 1.8zM39.1 253.3h1l.2 .1zM39.1 253.6h1.2v.1zM39.1 253.4h1.2v.2zM40.3 254.6l.3-.1 .8 .1zM40.1 252.6h1.3zM40.6 254.5l.2-.2 .6 .2zM40.4 252.6l1 .2h-.8zM40.8 254.3l.2-.1 .4 .1z"/>
<path d="M40.6 252.8l.8 .1h-.5zM41.1 253.9l.3 .3h-.4zM40.9 252.9l.5 .3h-.4zM41.1 253.7l.3 .2h-.3zM41 253.2l.4 .2h-.3zM41.1 253.4l.3 .3h-.3zM40.3 254.6l1.1 1.2h-.3zM40.4 252.6h1v.2zM40.6 252.8h.8v.1zM40.9 252.9h.5v.3zM41 253.2h.4v.2zM41.1 253.4h.3v.3z"/>
<path d="M41.1 253.7h.3v.2zM41.1 253.9h.3v.3zM41 254.2h.4v.1zM40.8 254.3h.6v.2zM40.6 254.5l.8 .1zM40.3 254.6h1.1v1.2zM42.2 253.2l4.6 .7h-4.6zM42.2 254.6l4.6 .5h-4.6zM43.8 252.6l3 .6h-3.5zM43.7 253.9l3.1 .7h-3.1zM43.7 255.1l3.1 .7h-3.1zM10 221.1h36.8v31.5z"/>
<path d="M43.8 252.6h3v.6zM42.2 253.2h4.6v.7zM43.7 253.9h3.1v.7zM42.2 254.6h4.6v.5zM43.7 255.1h3.1v.7zM10 255.8h36.8v2.1zM8.5 268.6h.1zM207.4 268.5v.1z"/>
<path d="M27.6 254v.6z" fill-rule="evenodd"/>
<path d="M33.7 254v.6z" fill-rule="evenodd"/>
<path d="M45.3 262.6l.4 .1z" fill-rule="evenodd"/>
<path d="M45.3 262.9l.4-.1-.3 .2z" fill-rule="evenodd"/>
<path d="M45.6 262.4h.1v.3z" fill-rule="evenodd"/>
<path d="M45.6 262.8l.1 .3h-.1z" fill-rule="evenodd"/>
<path d="M45.6 262.8l.2-.2h.2l-.3 .2h.3l-.1 .2z" fill-rule="evenodd"/>
</g>
<g fill="none" stroke="#000" stroke-width=".21">
<path d="M48.4 221.1h30.7v36.8h-30.7zM80.6 221.1h32.3v29.7h-32.3zM80.6 228.7h22.7M80.6 231.2h32.3M80.6 236.1h32.3M80.6 226.3h32.3M80.6 223.8h32.3M80.6 233.6h32.3M83.7 236.1v14.7M83.7 238.5h19.6M103.3 223.8v7.4M103.3 233.6v17.2"/>
<path d="M114.4 221.1h62.3v46h-62.3zM178.2 231.8h27.6v9.2h-27.6zM178.2 221.1h27.6v9.2h-27.6zM10 259.4h69.1v7.7h-69.1zM80.6 252.3h32.3v14.8h-32.3zM80.6 241h32.3M80.6 245.9h32.3M83.7 243.5h19.6M83.7 248.4h19.6M178.2 253.3h27.6v13.8h-27.6zM178.2 242.5h27.6v9.2h-27.6z"/>
</g>
<g fill="none" stroke="#000" stroke-width=".25">
<path d="M10 12.3h195.8v207.2h-195.8zM10 221.1h36.8v36.8h-36.8zM13.1 252.6h1.2l.9 2.5v-2.5h.7v3.2h-1.2l-.9-2.6v2.6h-.7zM17 254.4a.76 .76 0 0 0 .8 .8 .76 .76 0 0 0 .7-.8M17.7 253.3a.88 .88 0 0 0-.7 1M17.7 253.2h.2M17.9 253.3a.88 .88 0 0 1 .6 1M21.4 253.3l.3 .2-.2 .3-.1 .1M21.4 253.2h-.9v.7h.9M21.5 252.6h-1.8v3.2h.8v-1.8l1.1 1.8h.9l-.8-1.2a.98 .98 0 0 0 .8-1.1 .98 .98 0 0 0-1-.9M22.6 252.6h3.1l-.5 .6h-.8v2.6h-.8v-2.6h-1zM22.6 252.6h1.8"/>
<path d="M25.8 252.6h.7v1.3h1.1v-1.3h.8v3.2h-.8v-1.8l-.5 .6h-.6v1.2h-.7zM28.7 253.5v.2M28.7 253.7a.87 .87 0 0 0 .9 .9h.8M29.6 252.6a.87 .87 0 0 0-.9 .9M29.6 252.6h2l-.5 .6h-1.3M29.8 253.9h.8M29.8 253.2l-.3 .4 .3 .3M30.4 254.6l.3 .2-.3 .3M30.4 255.1h-1.7v.7h1.9M30.6 254a.89 .89 0 0 1 .9 .8 .89 .89 0 0 1-.9 .9M31.9 252.6h.8v1.3h1v-1.3h.8v3.2h-.8v-1.8l-.4 .6h-.6v1.2h-.8zM35.1 253.2a1.61 1.61 0 0 1 2.4-.2 1.61 1.61 0 0 1 0 2.4 1.61 1.61 0 0 1-2.4-.2 2.04 2.04 0 0 1 0-2z"/>
<path d="M35.6 254a.81 .81 0 0 0 .8 1.1 .81 .81 0 0 0 .8-1.1M36.3 253.3l-.4 .1-.3 .7M36.3 253.2h.2M36.5 253.3l.4 .1 .3 .7M40 253.3l.3 .2-.2 .3-.1 .1M40 253.2h-.9v.7h.9M40.1 252.6h-1.8v3.2h.8v-1.8l1.1 1.8h.9l-.8-1.2a.98 .98 0 0 0 .8-1.1 .98 .98 0 0 0-1-.9M41.4 252.6h2.4l-.5 .6h-1.1v.7h1.5v.7h-1.5v.5h1.5v.7h-2.3z"/>
<circle cx="17.7" cy="254.2" r="1.6"/>
</g>
<text font-size="6.9" x="116.6" y="229">Bonney Lake MOB</text>
<text font-size="5.1" x="189.5" y="262">01</text>
<g font-size="3.4">
<text x="146.9" y="83.3">3/4&quot; Edpm Washered Galv.</text>
<text x="146.9" y="87.4">Tek3 Screws @ 24&quot; O.C.,</text>
<text x="146.7" y="91.5">Painted To Match Wall Panel</text>
<text x="39" y="107.7">1</text>
<text x="43.4" y="107.7">&quot;</text>
<text x="58.5" y="103.5">Field Verify</text>
<text x="102.5" y="103.9">2&quot;</text>
<text x="124" y="103.5">Field Verify</text>
<text x="146.9" y="131">24 Gauge Zincalume Aep-Span</text>
<text x="146.7" y="135.1">Mini-V-Beam Horizontal Wall</text>
<text x="146.7" y="139.2">Panel, Pre Finished Custom</text>
<text x="146.8" y="143.4">Color</text>
<text x="146.9" y="148.3">3/4&quot; Edpm Washered Galv.</text>
<text x="146.9" y="152.4">Tek5 Screws @ Every Other</text>
<text x="146.7" y="156.5">Panel Low, Painted To Match</text>
<text x="146.9" y="160.7">Wall Panel</text>
<text x="146.9" y="165.6">24 Gauge Zincalume Flashing,</text>
<text x="146.7" y="169.7">Pre Finished Custom Color To</text>
<text x="146.7" y="173.8">Match Wall Panel</text>
<text x="146.8" y="178.7">Steel Not By Northshore</text>
<text x="56.1" y="209.5">DET</text>
<text x="57.7" y="204.2">01</text>
<text x="68.3" y="204.4">Trash Gate Plan</text>
<text x="68.5" y="210">ARCH REF: 6A,10E/G020</text>
<text x="188.5" y="226.9">DET</text>
<text x="185.1" y="237.6">3&quot; = 1'-0&quot;</text>
<text x="87.2" y="255.6">APPROVED</text>
<text x="124.8" y="254.8">9230 Sky Island Drive East</text>
<text x="126.7" y="259">Bonney Lake, WA 98391</text>
</g>
<g font-size="2.4">
<text x="40.6" y="106.4">1</text>
<text x="42" y="108.1">2</text>
</g>
<g font-size="1.7">
<text x="10.5" y="14.3">Last Saved By: brandan on 7/17/2013</text>
<text x="44.1" y="14.3">J:\Bonney Lake MOB-Snyder (5190)\Submittals\CADD Shops\Bonney Lake MOB (5190) - BNH - 9_17_2012\Details.dwg</text>
<text x="48.7" y="222.5">THIS SHOP DRAWING ILLUSTRATES</text>
<text x="49.5" y="224.5">FABRICATION AND INSTALLATION</text>
<text x="50.4" y="226.4">OF BID SPEC ONLY. ALL OTHER</text>
<text x="86.1" y="225.7">DESCRIPTION</text>
<text x="93.5" y="223.1">ISSUED</text>
<text x="105.7" y="225.7">DATE</text>
<text x="114.9" y="222.9">Project</text>
<text x="178.7" y="222.9">Sheet Title</text>
<text x="49.7" y="230.2">REFERENCE ONLY AND ARE NOT</text>
<text x="50.6" y="232.2">INTENDED TO REFLECT EXACT</text>
<text x="51.2" y="228.3">MATERIALS ARE SHOWN FOR</text>
<text x="85" y="228.1">FOR SUBMITTAL</text>
<text x="85.9" y="230.4">Drawn By: BNH</text>
<text x="92" y="232.9">REVISIONS</text>
<text x="103.8" y="229.4">09.17.2012</text>
<text x="178.7" y="233.7">Scale</text>
<text x="48.4" y="239.9">SPECIFICATIONS. NOTE APPROVAL.</text>
<text x="51.4" y="236">CLOUDED DEVIATIONS FROM</text>
<text x="51.9" y="234.1">CONDITIONS. PLEASE NOTE</text>
<text x="55.1" y="238">ORIGINAL PLAN AND</text>
<text x="80.6" y="235.5">NO.</text>
<text x="81.7" y="239.2">1</text>
<text x="87.6" y="235.5">DESCRIPTION</text>
<text x="105.7" y="235.5">DATE</text>
<text x="49.1" y="243.8">THIS DOCUMENT IS PROPERTY OF</text>
<text x="49.2" y="245.7">NORTHSHORE SHEET METAL, INC.</text>
<text x="81.7" y="244.1">2</text>
<text x="89.6" y="240.2">Drawn By:</text>
<text x="89.6" y="245.1">Drawn By:</text>
<text x="178.8" y="244.4">Job Number</text>
<text x="49.4" y="251.5">WITHOUT THE EXPRESS WRITTEN</text>
<text x="51.9" y="247.6">AND SHOULD NOT BE USED,</text>
<text x="52.3" y="249.6">DUPLICATED OR MODIFIED</text>
<text x="81.6" y="249">3</text>
<text x="89.6" y="250">Drawn By:</text>
<text x="49.2" y="255.4">NORTHSHORE SHEET METAL, INC.</text>
<text x="50.7" y="253.4">CONSENT. COPY RIGHT © 2010</text>
<text x="53.6" y="257.3">ALL RIGHTS RESERVED.</text>
<text x="178.7" y="255.1">Sheet</text>
<text x="25" y="261.7">11831 Beverly Park Rd Bldg. C. Everett, Wa 98204</text>
<text x="28.3" y="263.7">Phone: 425.740.3700</text>
<text x="46.6" y="263.7">Fax: 425.740.3701</text>
<text x="32.3" y="265.6">www.northshoresheetmetal.com</text>
</g>
</svg>
